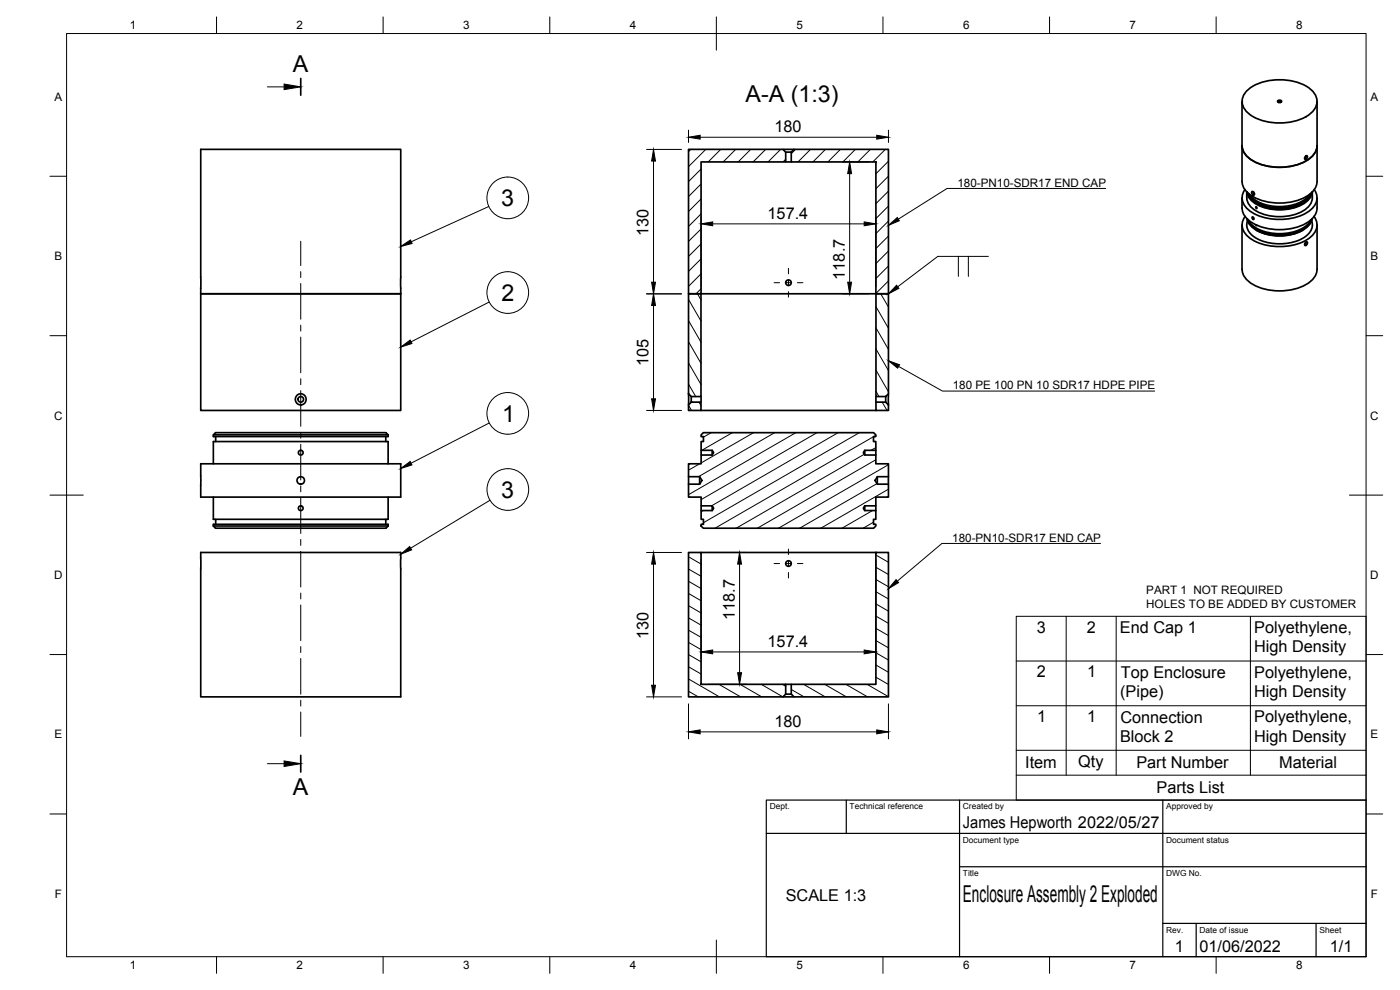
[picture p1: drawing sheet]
<svg xmlns="http://www.w3.org/2000/svg" width="420mm" height="297mm" viewBox="0 0 420 297" stroke-linecap="round" stroke-linejoin="round" font-family="sans-serif">
<!-- layer: Visible -->
<g fill="none" stroke="#000" stroke-width=".51">
<path d="M372.7 30.4l.1 24a6.9 6.9 0 0 0 5.5 5.6 16.5 16.5 0 0 0 15.4-2.3 4.6 4.6 0 0 0 1.6-3.3v-24M374.2 27.2a16.3 16.3 0 0 1 15.6-2.4 6.8 6.8 0 0 1 5.5 5.6 6.8 6.8 0 0 1-5.5 5.6 17.2 17.2 0 0 1-14.7-1.7 4.4 4.4 0 0 1-.9-7.1zM383.6 30.2l.6-.1 .4 .4-.7 .3-.5-.3zM383.7 30.7l.3-.2 .3 .2M206.6 44.8h28.4l.8 .8v3h-25.4v39.5h-3.8zM235 44.8h3.3M235.8 45.6h1.7M235.8 48.6h1.7M237.5 45.6l.8-.8h28.3v43.3h-3.7v-39.5h-25.4zM372.7 59.4a6.7 6.7 0 0 0 1.6 6.3 16.5 16.5 0 0 0 16.6 1.9 6.7 6.7 0 0 0 4.4-8.2M372.8 43.7a6.9 6.9 0 0 0 5.5 5.6 16.5 16.5 0 0 0 15.4-2.3 4.6 4.6 0 0 0 1.6-3.3M373.6 56.9a4.4 4.4 0 0 0 1.6 6.5 17.1 17.1 0 0 0 17.6 0 4.5 4.5 0 0 0 1.6-6.5"/>
<path d="M374.2 57.6a6.8 6.8 0 0 0 5.8 4.9 14 14 0 0 0 12.8-2.6l.5-.7 .5-1.6a5.4 5.4 0 0 1-3.8 6.2 14.7 14.7 0 0 1-14.5-1.6 4.7 4.7 0 0 1-1.3-4.6zM374.3 57.7a7.6 7.6 0 0 0 6 4.4 14.4 14.4 0 0 0 12.1-2.3l1-1.4 .3-.7M374.4 57.8a7.9 7.9 0 0 0 6 4.1 13.5 13.5 0 0 0 12.5-2.8l.8-1.3M374.9 58.9a10.5 10.5 0 0 0 9.1 3.9 10.5 10.5 0 0 0 9.2-3.9M375 58.3a10.7 10.7 0 0 0 9 3.7 10.7 10.7 0 0 0 9.1-3.7M375.7 57.5a.57 .57 0 0 1 .7 .3 .57 .57 0 0 1-.3 .8l-.4-.5zM376.2 57.6l-.1 .4 .4 .1M391.8 46.9l.2-.1a.56 .56 0 0 1 .4 .6 .56 .56 0 0 1-.7 .4l-.2-.3zM391.9 46.9v.3l-.3 .1M372.7 67.5l.1 13.3a6.9 6.9 0 0 0 5.5 5.6 16.5 16.5 0 0 0 15.4-2.3 4.6 4.6 0 0 0 1.6-3.3v-13.3M373.7 64.9a4.4 4.4 0 0 0 1.5 6.6 17 17 0 0 0 17.6 0 4.5 4.5 0 0 0 1.6-6.6M374.2 65.6a7.1 7.1 0 0 0 5.9 4.7 14.2 14.2 0 0 0 12.5-2.5l1-1.4 .2-.8"/>
<path d="M374.3 65.6a7.4 7.4 0 0 0 5.9 4.5 14.3 14.3 0 0 0 12.3-2.3l1-1.4 .3-.8M374.4 66.3a4.5 4.5 0 0 0 3 5.4 15 15 0 0 0 14.9-1.1 3.8 3.8 0 0 0 1.3-4.3M374.5 65.9a9.7 9.7 0 0 0 8.3 4.2 12.2 12.2 0 0 0 10.4-3.6l.3-.6M374.9 66.5a10.5 10.5 0 0 0 9.1 3.9 10.5 10.5 0 0 0 9.2-3.9M375.8 65.1a.38 .38 0 0 1 .5 .2 .38 .38 0 0 1-.3 .5l-.2-.4zM376.9 62.2h.2l.1 .4zM376.9 67.4l.3 .2M377 69.1l.2 .1M391 69.1a15 15 0 0 1-13.8 .1M391.7 72.8l.3-.2a.54 .54 0 0 1 .3 .7 .54 .54 0 0 1-.7 .2zM391.9 72.7v.4l-.3 .1M60.2 88.1h60.1"/>
<path d="M60.2 88.1v35.1h60.1v-35.1M60.2 88.1v-43.3h60.1v43.3M206.6 88.1h3.8v30.9h-2.9l-.9-.8zM210.4 88.1h52.5M262.9 88.1h3.7v30.1l-.8 .8h-2.9zM206.6 118.2v3.3M207.5 119v1.7l-.9 .8v1.7h3.8v-2.5h-2.9M210.4 119v1.7M262.9 119v1.7M265.8 119v1.7M266.6 118.2v3.3M60.2 139.2h60.1v9.9h-60.1z"/>
<path d="M64 130.5h52.5M64 130.5l.7-.7h49.7a1.47 1.47 0 0 1 2.1 1.2h-52.5zM64 139.2v-6.7h52.5v6.7M64.7 131v1.5M115.8 131v1.5M210.4 123.2h52.5M210.4 130.5l.7-.7h51.1l.6 .7v.5h-.7v1.5h.7v2.6h-3.3l-.4 .7 .4 .7h3.3v2.7h3.8v3.8h-3.3l-.7 1.2 .7 1.1h3.3v3.8h-3.8v2.7h-3.3l-.4 .7 .4 .7h3.3v2.6h-.7v1.5h.7v.5l-.6 .7h-51.1l-.7-.7v-.5h.7v-1.5h-.7v-2.6h3.3l.5-.7-.5-.7h-3.3v-2.7h-3.8v-3.8h3.4l.7-1.1-.7-1.2h-3.4v-3.8h3.8v-2.7h3.3l.5-.7-.5-.7h-3.3v-2.6h.7v-1.5h-.7zM210.4 135.1v1.4M213.7 135.1v1.4M259.5 135.1v1.4M262.8 135.1v1.4M262.9 120.7h2.9l.8 .8v1.7h-3.7z"/>
<path d="M64 157.8l.7 .7h51.1l.7-.7M64 157.8h52.5M64 157.8v-.5h52.5v.5M64 149.1v6.7h52.5v-6.7M64.7 155.8v1.5M115.8 155.8v1.5M206.6 143v2.3M210 143v2.3M210.4 151.8v1.4M213.7 151.8v1.4M259.5 151.8v1.4M262.8 151.8v1.4"/>
<path d="M263.3 143v2.3M266.6 143v2.3M60.2 165.8h60.1v43.3h-60.1zM206.6 165.8h3.8v39.5h25.4v3l-.8 .8h-28.4zM210.4 165.8h52.5M262.9 165.8h3.7v43.3h-28.3l-.8-.8v-3h25.4zM235 209.1h3.3M235.8 208.3h1.7M235.8 205.3h1.7"/>
<circle cx="236.6" cy="84.8" r=".83"/>
<circle cx="90.3" cy="119.8" r="1.64"/>
<circle cx="90.3" cy="119.8" r=".84"/>
<circle cx="90.3" cy="135.8" r=".71"/>
<circle cx="90.3" cy="152.5" r=".71"/>
<circle cx="90.3" cy="144.2" r="1.12"/>
<circle cx="236.6" cy="169.1" r=".83"/>
</g>
<!-- layer: Border -->
<g fill="none" stroke="#000" stroke-width=".3">
<path d="M20 10.1h390v276.9h-390zM65 5.1v5M115 5.1v5M165 5.1v5M215 5.1v10M265 5.1v5M315 5.1v5M365 5.1v5M15 52.9h5M410 52.9h5M15 100.7h5M410 100.7h5"/>
<path d="M15 148.6h10M405 148.6h10M15 196.4h5M410 196.4h5M15 244.2h5M410 244.2h5M65 287v5M115 287v5M165 287v5M215 282.1v9.9M265 287v5M315 287v5"/>
<path d="M365 287v5"/>
</g>
<!-- layer: TitleBlock -->
<path d="M230 240.1h180v46.9h-180zM230 250h180M254 240.1v9.9M288 240.1v46.9M349 240.1v46.9M288 260.1h122M349 277.1h61M359 277.1v9.9M395 277.1v9.9" fill="none" stroke="#000" stroke-width=".36"/>
<!-- layer: Hatching -->
<g fill="none" stroke="#000" stroke-width=".3">
<path d="M207.3 44.8l-.7 .7M210.4 50.7l-3.8 3.8M210.4 55.2l-3.8 3.8M210.4 59.7l-3.8 3.8M211.8 44.8l-5.2 5.2M216.3 44.8l-3.8 3.8M220.8 44.8l-3.8 3.8M225.3 44.8l-3.8 3.8M229.8 44.8l-3.8 3.8M234.3 44.8l-3.8 3.8M235.8 47.8l-.8 .8M238.7 44.8l-1.2 1.3"/>
<path d="M243.2 44.8l-3.7 3.8M247.7 44.8l-3.8 3.8M252.2 44.8l-3.8 3.8M256.7 44.8l-3.8 3.8M261.2 44.8l-3.8 3.8M265.7 44.8l-3.8 3.8M266.6 48.4l-3.7 3.7M266.6 52.9l-3.7 3.7M266.6 57.3l-3.7 3.8M210.4 64.2l-3.8 3.8M210.4 68.7l-3.8 3.7M210.4 73.2l-3.8 3.7"/>
<path d="M210.4 77.7l-3.8 3.7M266.6 61.8l-3.7 3.8M266.6 66.3l-3.7 3.8M266.6 70.8l-3.7 3.8M266.6 75.3l-3.7 3.8M266.6 79.8l-3.7 3.8M206.6 96.2l3.8 6.5M206.6 89.8l3.8 6.5M209.3 88.2l1.1 1.8M210.4 82.2l-3.8 3.7M210.4 86.6l-1.5 1.6M262.9 98.4l3.7 6.4"/>
<path d="M262.9 92l3.7 6.5M264.3 88.2l2.3 3.9M266.6 84.3l-3.7 3.8M206.6 115.2l2.2 3.8M206.6 108.9l3.8 6.5M206.6 102.5l3.8 6.5M262.9 117.4l.9 1.6M262.9 111.1l3.7 6.4M262.9 104.7l3.7 6.5M206.6 121.6l.9 1.6M209.8 120.7l.6 1M210 139.2l-3.4 1.9"/>
<path d="M213.4 129.8l-2.3 1.4M219.8 129.8l-9.2 5.3M226.1 129.8l-15.7 9.1M232.5 129.8l-22.9 13.2M238.8 129.8l-32.2 18.6M245.2 129.8l-34.8 20.1M251.5 129.8l-38 22M257.9 129.8l-46.8 27M259.4 136.3l-38.5 22.2M262.1 131l-47.5 27.5M262.8 130.6l-.6 .4M262.8 134.3l-1.4 .8"/>
<path d="M262.8 138l-35.5 20.5M264.8 120.7l1.4 2.5M266.6 139.4l-33 19.1M211.1 153.2l-.7 .4M261.9 153.2l-9.2 5.3M262.1 156.7l-3.1 1.8M263.2 145.1l-23.2 13.4M266.6 146.8l-20.3 11.7M206.6 178.1l3.8 2.1M206.6 174.4l3.8 2.2M206.6 170.7l3.8 2.2M206.6 167.1l3.8 2.1"/>
<path d="M262.9 177.5l3.7 2.2M262.9 173.9l3.7 2.2M262.9 170.2l3.7 2.2M262.9 166.5l3.7 2.2M206.6 196.4l3.8 2.2M206.6 192.7l3.8 2.2M206.6 189.1l3.8 2.1M206.6 185.4l3.8 2.2M206.6 181.7l3.8 2.2M262.9 199.5l3.7 2.2M262.9 195.9l3.7 2.1M262.9 192.2l3.7 2.2"/>
<path d="M262.9 188.5l3.7 2.2M262.9 184.9l3.7 2.1M262.9 181.2l3.7 2.2M206.6 207.4l3 1.7M206.6 203.7l9.3 5.4M206.6 200.1l3.8 2.1M215.8 205.3l6.5 3.8M222.1 205.3l6.5 3.8M228.5 205.3l6.5 3.8M234.8 205.3l1 .6M237.5 206.9l3.8 2.2M241.2 205.3l6.5 3.8"/>
<path d="M247.5 205.3l6.5 3.8M253.9 205.3l6.5 3.8M260.2 205.3l6.4 3.7M262.9 203.2l3.7 2.2"/>
</g>
<!-- layer: Section Lines -->
<path d="M90.3 23.5v5.1M90.3 226.6v5" fill="none" stroke="#000" stroke-width=".51"/>
<path d="M80.2 26.1h5.1M80.2 229.1h5.1" fill="none" stroke="#000" stroke-width=".3"/>
<path d="M85.3 25.2l5 .9-5 .8zM85.3 228.3l5 .8-5 .9z" fill="#000" stroke="#000" stroke-width=".3"/>
<!-- layer: Smart Centers -->
<g fill="none" stroke="#000" stroke-width=".3">
<path d="M90.3 72.4v7.3M90.3 81.5v1.8M90.3 85.1v10.7M90.3 97.6v1.7M232.3 84.8h1.7M235.7 84.8h1.8M236.6 80.5v1.7M236.6 83.9v1.8M236.6 87.5v1.7M239.3 84.8h1.7M90.3 101.1v10.8M90.3 113.6v1.8"/>
<path d="M90.3 117.2v10.7M90.3 129.7v1.8M90.3 133.3v10.7M90.3 145.8v1.8M90.3 149.4v10.7M90.3 161.8v1.8M90.3 165.4v10.7M90.3 177.9v1.8M232.3 169.1h1.7M235.7 169.1h1.8M236.6 164.7v1.7M236.6 168.2v1.8"/>
<path d="M236.6 171.8v1.6M239.3 169.1h1.7M90.3 181.5v10.7M90.3 194v1.8M90.3 197.6v10.7M90.3 210.1v1.8M90.3 213.6v7.4"/>
</g>
<!-- layer: Balloons -->
<g fill="none" stroke="#000" stroke-width=".3">
<circle cx="152.4" cy="59.4" r="6.3"/>
<circle cx="152.4" cy="87.8" r="6.3"/>
<circle cx="152.4" cy="124" r="6.3"/>
<circle cx="152.4" cy="146.9" r="6.3"/>
</g>
<!-- layer: 0 -->
<path d="M120.2 74l3-2 .5 1.1zM120.2 104.1l2.9-2.1 .5 1.1zM120.2 140.6l2.9-2.1 .5 1zM120.2 166.3l2.7-2.3 .6 1z" fill="#000" stroke="#000" stroke-width=".3"/>
<path d="M146.7 62l-23.3 10.5M146.8 90.6l-23.4 12M146.8 126.9l-23.4 12.1M147 150.1l-23.7 14.4" fill="none" stroke="#000" stroke-width=".3"/>
<!-- layer: Parts Lists -->
<path d="M305 184.9h105v55.2h-105zM305 198.3h105M320 184.9v47.7M335 184.9v47.7M375.3 184.9v47.7M305 211.8h105M305 232.6h105M305 225.1h105" fill="none" stroke="#000" stroke-width=".3"/>
<!-- layer: FD_Dimensions -->
<g fill="none" stroke="#000" stroke-width=".3">
<path d="M206.6 39.1v3.6M266.6 39.1v3.6M194 44.8h10.5M196.1 48.3v36.4M210.1 41.2h53M252.9 48.6h7.9M255 52.1v32.6M210.4 65.1v21M213.9 67.2h45.5M262.9 65.1v21M194 88.2h10.5M196.1 91.7v28"/>
<path d="M252.9 88.2h7.9M194 123.2h10.5M194 165.8h10.5M196.1 169.3v36.3M210.4 167.9v29.8M212.5 165.8h11.6M222 169.3v32.5M262.9 167.9v29.8M213.9 195.6h45.5M194 209.1h10.5M206.6 211.2v10.5M210.1 219.6h53"/>
<path d="M212.5 205.3h11.6M266.6 211.2v10.5"/>
</g>
<g fill="#000" stroke="#000" stroke-width=".3">
<path d="M196.1 44.8l.6 3.5h-1.1zM206.6 41.2l3.5-.6v1.1zM255 48.6l.6 3.5h-1.2zM263.1 40.6l3.5 .6-3.5 .5zM210.4 67.2l3.5-.6v1.1zM259.4 66.6l3.5 .6-3.5 .5zM196.1 88.2l.6 3.5h-1.1zM195.6 84.7h1.1l-.6 3.5zM254.4 84.7h1.2l-.6 3.5zM195.6 119.7h1.1l-.6 3.5zM196.1 165.8l.6 3.5h-1.1zM222 165.8l.5 3.5h-1.1z"/>
<path d="M210.4 195.6l3.5-.6v1.2zM259.4 195l3.5 .6-3.5 .6zM195.6 205.6h1.1l-.6 3.5zM206.6 219.6l3.5-.6v1.2zM221.4 201.8h1.1l-.5 3.5zM263.1 219l3.5 .6-3.5 .6z"/>
</g>
<path d="M287.6 76.9v6M290.6 76.9v6M296.6 76.9h-15.1l-12.1 9.1" fill="none" stroke="#000" stroke-width=".3"/>
<path d="M269.1 85.6l.7 .9-3.2 1.7z" fill="#000" stroke="#000" stroke-width=".3"/>
<!-- layer: Leaders -->
<path d="M266.6 67.6l2.7-2.3 .6 .9zM266.6 108.2l3.4 1.2-.6 1.1zM268.9 173.9l.8 .9-3.1 1.8z" fill="#000" stroke="#000" stroke-width=".3"/>
<path d="M331.8 56.5h-47.6l-14.6 9.3M269.7 109.9l13.2 7.4h63.6M330.3 163.1h-47.6l-13.4 11.3" fill="none" stroke="#000" stroke-width=".3"/>
<g font-size="7">
<text x="87.9" y="21.6">A</text>
<text x="223.7" y="30.5">A-A (1:3)</text>
<text x="150.5" y="61.9">3</text>
<text x="150.5" y="90.3">2</text>
<text x="150.7" y="126.6">1</text>
<text x="150.5" y="149.3">3</text>
<text x="87.9" y="238.6">A</text>
<text x="289" y="270.6">Enclosure Assembly 2 Exploded</text>
</g>
<g font-size="4.9">
<text x="232.4" y="39.7">180</text>
<text x="230.4" y="65.7">157.4</text>
<text x="194.7" y="70.7" transform="rotate(-90 194.7 70.7)">130</text>
<text x="253.5" y="83.9" transform="rotate(-90 253.5 83.9)">118.7</text>
<text x="194.7" y="109.9" transform="rotate(-90 194.7 109.9)">105</text>
<text x="194.7" y="191.7" transform="rotate(-90 194.7 191.7)">130</text>
<text x="220.5" y="186" transform="rotate(-90 220.5 186)">118.7</text>
<text x="311.1" y="189.8">3</text>
<text x="326.2" y="189.8">2</text>
<text x="336.1" y="190">End Cap 1</text>
<text x="376.4" y="189.9">Polyethylene,</text>
<text x="230.4" y="194.1">157.4</text>
<text x="376.4" y="195.8">High Density</text>
<text x="311.2" y="203.2">2</text>
<text x="326.3" y="203.2">1</text>
<text x="336.4" y="203.3">Top Enclosure</text>
<text x="376.4" y="203.3">Polyethylene,</text>
<text x="336.2" y="209.2">(Pipe)</text>
<text x="376.4" y="209.2">High Density</text>
<text x="232.4" y="218.1">180</text>
<text x="311.3" y="216.7">1</text>
<text x="326.3" y="216.7">1</text>
<text x="336.2" y="216.8">Connection</text>
<text x="376.4" y="216.8">Polyethylene,</text>
<text x="336.1" y="222.7">Block 2</text>
<text x="376.4" y="222.6">High Density</text>
<text x="307.7" y="230.6">Item</text>
<text x="323.6" y="230.1">Qty</text>
<text x="341" y="230.6">Part Number</text>
<text x="383.9" y="230.6">Material</text>
<text x="347.1" y="238">Parts List</text>
<text x="289" y="248.5">James Hepworth 2022/05/27</text>
<text x="235.8" y="270.2">SCALE 1:3</text>
<text x="352.6" y="285.7">1</text>
<text x="360" y="285.5">01/06/2022</text>
<text x="399.1" y="285.7">1/1</text>
</g>
<g font-size="3.5">
<text x="39" y="8.8">1</text>
<text x="89" y="8.8">2</text>
<text x="139" y="8.8">3</text>
<text x="189" y="8.8">4</text>
<text x="239" y="8.8">5</text>
<text x="289" y="8.8">6</text>
<text x="339" y="8.8">7</text>
<text x="389" y="8.8">8</text>
<text x="16.3" y="30.2">A</text>
<text x="411.3" y="30.2">A</text>
<text x="287.3" y="56">180-PN10-SDR17 END CAP</text>
<text x="16.3" y="78">B</text>
<text x="411.3" y="78">B</text>
<text x="286" y="116.8">180 PE 100 PN 10 SDR17 HDPE PIPE</text>
<text x="16.2" y="125.9">C</text>
<text x="411.2" y="125.9">C</text>
<text x="285.8" y="162.5">180-PN10-SDR17 END CAP</text>
<text x="16.2" y="173.7">D</text>
<text x="411.2" y="173.7">D</text>
<text x="344" y="178.4">PART 1 NOT REQUIRED</text>
<text x="344" y="182.6">HOLES TO BE ADDED BY CUSTOMER</text>
<text x="16.3" y="221.6">E</text>
<text x="411.3" y="221.6">E</text>
<text x="16.4" y="269.4">F</text>
<text x="411.4" y="269.4">F</text>
<text x="39" y="290.8">1</text>
<text x="89" y="290.8">2</text>
<text x="139" y="290.8">3</text>
<text x="189" y="290.8">4</text>
<text x="239" y="290.8">5</text>
<text x="289" y="290.8">6</text>
<text x="339" y="290.8">7</text>
<text x="389" y="290.8">8</text>
</g>
<g font-size="2.5">
<text x="231" y="242.9">Dept.</text>
<text x="255" y="242.9">Technical reference</text>
<text x="289" y="242.9">Created by</text>
<text x="350" y="242.9">Approved by</text>
<text x="289" y="252.8">Document type</text>
<text x="350" y="252.8">Document status</text>
<text x="289" y="262.9">Title</text>
<text x="350" y="262.9">DWG No.</text>
<text x="350" y="279.9">Rev.</text>
<text x="360" y="279.9">Date of issue</text>
<text x="396" y="279.9">Sheet</text>
</g>
</svg>
